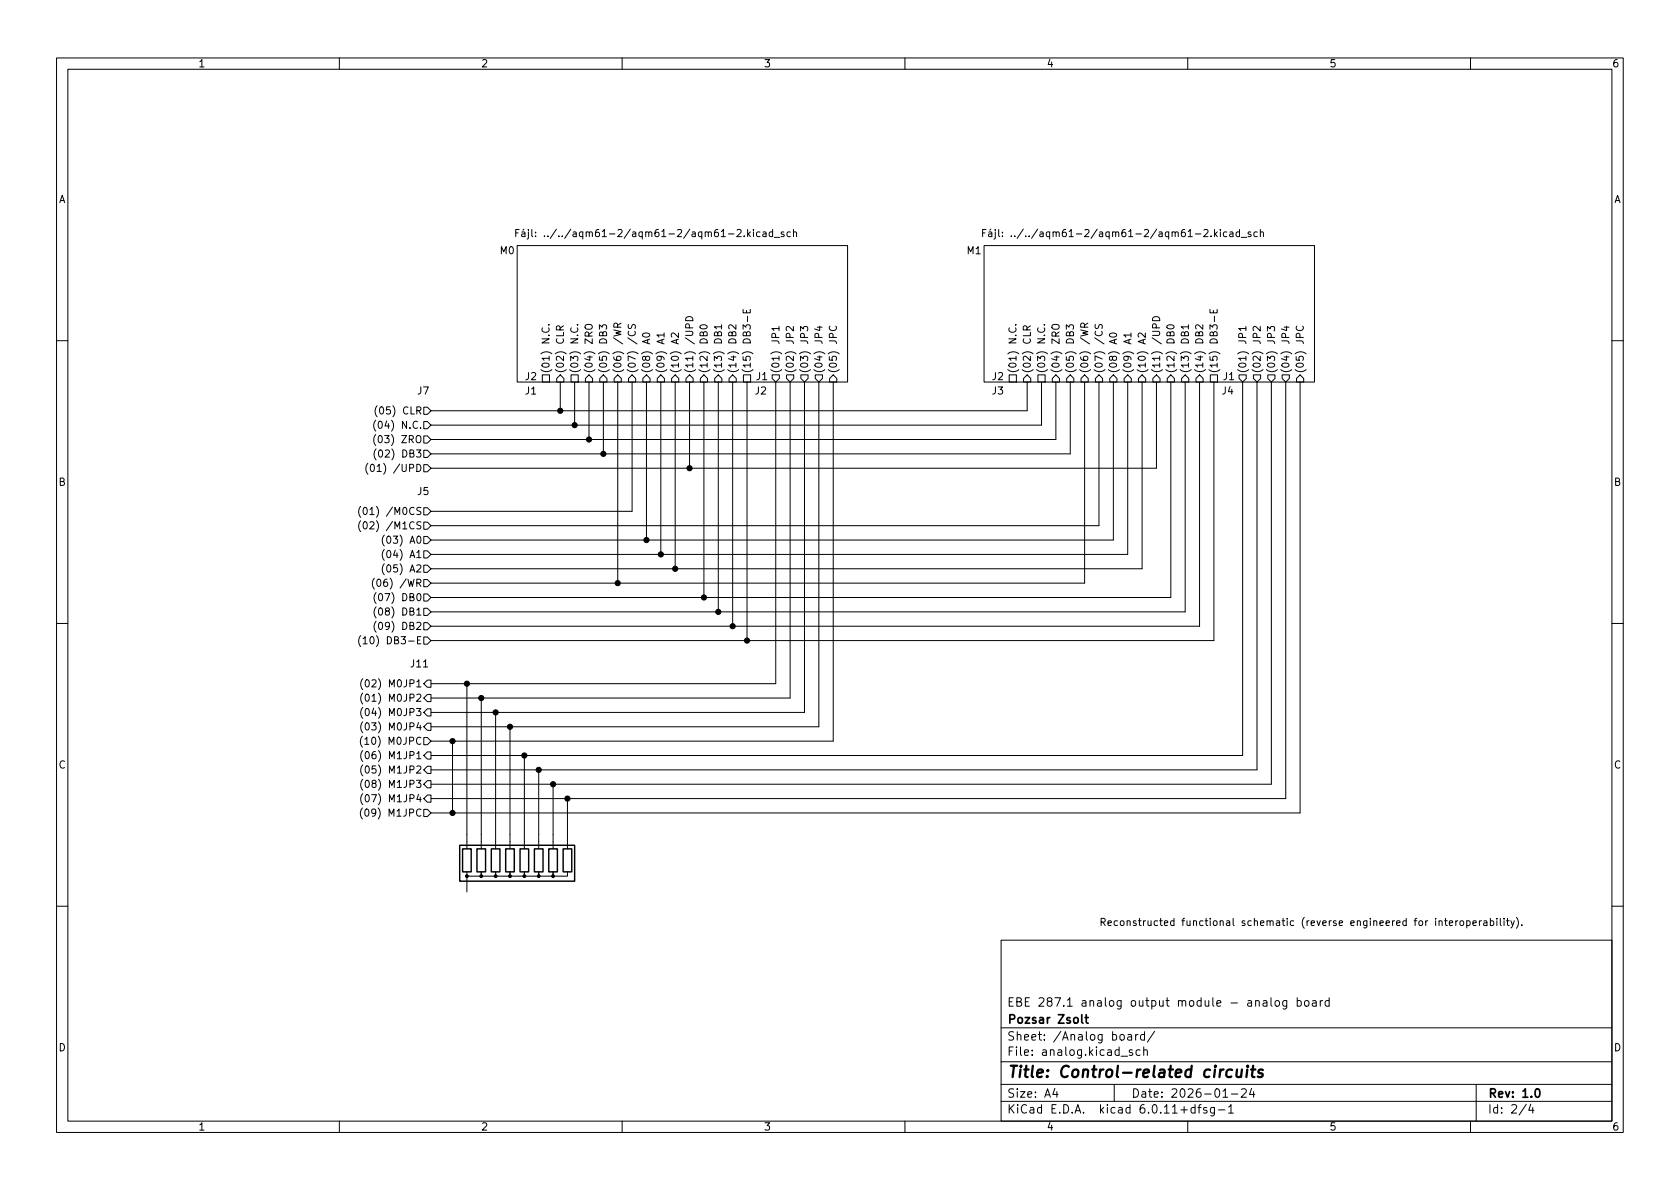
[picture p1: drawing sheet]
<svg xmlns="http://www.w3.org/2000/svg" width="297mm" height="210mm" viewBox="0 0 297 210" stroke-linecap="round" stroke-linejoin="round" font-family="sans-serif">
<g fill="none" stroke="#000" stroke-width=".18">
<path d="M10 10.2h277v190.1h-277zM12 12.2h273v186.1h-273zM60 10.2v2M110 10.2v2M160 10.2v2M210 10.2v2M260 10.2v2M91.2 41.2h.4M91.4 43.4h58.5v24.2h-58.5zM91.8 40.6h-.6v1.3M92.3 41.1h.5v.8M92.6 40.5l-.1 .2"/>
<path d="M92.8 41.3l-.4 .1-.2 .1 .2 .4 .4-.1M93.4 41v1.1l-.2 .2M93.4 40.6v.1M94 40.6v1.1l.2 .2M94.7 41.7v.2M94.7 41.1v.1M111.1 57.4v.5l.1 .1h.3l.3-.5 .3-.1 .2 .2v.5M121.4 56.1a.66 .66 0 0 1 .8-.1 .66 .66 0 0 1 .3 .7h-1.3zM130.3 40.7l.5-.1 .2 .3-.7 1h.7M131.4 54.7v.6h1.3v-.6M131.6 41.7v.2M132 54.9v.4"/>
<path d="M132.2 40.6v1.3M132.3 41.4l.4 .5M132.7 41l-.5 .5M133.2 40.6v.1M133.2 41v.9M134.4 41.1l-.4-.1-.2 .2 .1 .6h.5M134.9 41.1h.5l.1 .8M135.5 41.3l-.5 .1-.1 .1 .1 .4 .5-.1M136.6 41.1l-.4-.1-.2 .2 .1 .6h.5M136.6 40.6v1.3M136.9 42h1M138.6 41.1l-.3-.1-.2 .2 .1 .2 .4 .1v.3h-.5"/>
<path d="M139.7 41.1l-.3-.1-.3 .2 .2 .6h.4M140.3 41.1l.2-.1 .3 .1v.8M140.3 40.6v1.3M173.7 41.2h.5M174 43.4h58.4v24.2h-58.4zM174.3 40.6h-.6v1.3M174.8 41.1h.5l.1 .8M175.2 40.5l-.2 .2M175.4 41.3l-.5 .1-.1 .1 .1 .4 .5-.1M176 41v1.1l-.3 .2M176 40.6v.1M176.6 40.6v1.1l.2 .2"/>
<path d="M177.2 41.7v.2M177.2 41.1v.1M193.7 57.4l-.1 .5 .1 .1h.4l.2-.5 .3-.1 .3 .2-.1 .5M203.8 56.2a.68 .68 0 0 1 .8-.2 .68 .68 0 0 1 .4 .7h-1.2zM212.9 40.7l.4-.1 .3 .3-.8 1h.8M213.9 54.7v.6h1.3v-.6M214.1 41.7v.2M214.5 54.9v.4M214.7 40.6v1.3M214.9 41.4l.3 .5M215.2 41l-.5 .5M215.8 40.6v.1"/>
<path d="M215.8 41v.9M216.9 41.1l-.3-.1-.3 .2 .1 .6h.5M217.5 41.1h.4l.1 .8M218 41.3l-.4 .1-.2 .1 .2 .4 .4-.1M219.2 41.1l-.4-.1-.3 .2 .2 .6h.5M219.2 40.6v1.3M219.5 42h.9M221.1 41.1l-.3-.1-.1 .2v.2l.4 .1v.3h-.4M222.3 41.1l-.4-.1-.2 .2 .1 .6h.5M222.8 41.1l.2-.1 .3 .1 .1 .8M222.8 40.6v1.3M10 60.2h2"/>
<path d="M69.2 74.3a1.46 1.46 0 0 1 0 1.9M69.2 76.8a1.46 1.46 0 0 1 0 2M69.3 79.4a1.46 1.46 0 0 1 0 1.9M69.5 71.8a1.46 1.46 0 0 1 0 1.9M74.9 72h.7l.6 .6-.6 .7h-.7zM74.9 79.6h.7l.6 .7-.6 .6h-.7zM74.9 74.5h.7l.6 .7-.6 .6h-.7zM74.9 77.1h.7l.6 .6-.6 .7h-.7zM95.6 62.6a1.46 1.46 0 0 1 2 0M95.9 66.3h1.3v1.3h-1.3zM98.2 62.6a1.46 1.46 0 0 1 1.9 0M99.1 66.3l.6 .6v.7h-1.3v-.7z"/>
<path d="M99.1 67.6v5M100.7 62.6a1.46 1.46 0 0 1 2 0M101 66.3h1.2v1.3h-1.2zM101.6 67.6v7.6M103.3 62.6a1.46 1.46 0 0 1 1.9 0M104.1 66.3l.7 .6v.7h-1.3v-.7zM104.1 67.6v10.1M105.8 62.6a1.46 1.46 0 0 1 1.9 0M106.7 66.3l.6 .6v.7h-1.3v-.7zM106.7 67.6v12.7M108.3 62.6a1.46 1.46 0 0 1 2 0M109.2 66.3l.7 .6v.7h-1.3v-.7z"/>
<path d="M109.2 67.6v35.5M110.9 62.6a1.46 1.46 0 0 1 1.9 0M111.8 66.3l.6 .6v.7h-1.3v-.7zM111.8 67.6v22.8h-35.6M113.4 62.6a1.46 1.46 0 0 1 2 0M114.3 66.3l.6 .6v.7h-1.2v-.7zM114.3 67.6v27.9M116 62.6a1.46 1.46 0 0 1 1.9 0M116.8 66.3l.7 .6v.7h-1.3v-.7zM116.8 67.6v30.4M118.5 62.6a1.46 1.46 0 0 1 1.9 0M119.4 66.3l.6 .6v.7h-1.3v-.7z"/>
<path d="M119.4 67.6v33M121 62.6a1.46 1.46 0 0 1 2 0M121.9 66.3l.7 .6v.7h-1.3v-.7zM121.9 67.6v15.2M123.6 62.6a1.46 1.46 0 0 1 1.9 0M124.5 66.3l.6 .6v.7h-1.3v-.7zM124.5 67.6v38.1M126.1 62.6a1.46 1.46 0 0 1 2 0M127 66.3l.6 .6v.7h-1.2v-.7zM127 67.6v40.6M128.7 62.6a1.46 1.46 0 0 1 1.9 0M129.5 66.3l.7 .6v.7h-1.3v-.7z"/>
<path d="M129.5 67.6v43.1M131.2 62.6a1.46 1.46 0 0 1 1.9 0M131.4 66.3h1.3v1.3h-1.3zM132.1 67.6v45.7M136.3 62.6a1.46 1.46 0 0 1 1.9 0M136.5 66.3h1.3v.6l-.6 .7-.7-.7zM137.2 67.6v53.3h-61M138.8 62.6a1.46 1.46 0 0 1 2 0M139.1 66.3h1.2v.6l-.6 .7-.6-.7zM139.7 67.6v55.8h-63.5M141.4 62.6a1.46 1.46 0 0 1 1.9 0M141.6 66.3h1.3v.6l-.7 .7-.6-.7z"/>
<path d="M142.2 67.6v58.4h-66M143.9 62.6a1.46 1.46 0 0 1 1.9 0M144.1 66.3h1.3v.6l-.6 .7-.7-.7zM144.8 67.6v60.9h-68.6M146.4 62.6a1.46 1.46 0 0 1 2 0M147.3 66.3l.7 .6v.7h-1.3v-.7zM147.3 67.6v63.5h-71.1M178.2 62.6a1.46 1.46 0 0 1 1.9 0M178.4 66.3h1.3v1.3h-1.3zM180.7 62.6a1.46 1.46 0 0 1 2 0M181.6 66.3l.6 .6v.7h-1.2v-.7zM181.6 67.6v5h-105.4"/>
<path d="M183.3 62.6a1.46 1.46 0 0 1 1.9 0M183.5 66.3h1.3v1.3h-1.3zM184.1 67.6v7.6h-107.9M185.8 62.6a1.46 1.46 0 0 1 1.9 0M186.7 66.3l.6 .6v.7h-1.2v-.7zM186.7 67.6v10.1h-110.5M188.4 62.6a1.46 1.46 0 0 1 1.9 0M189.2 66.3l.7 .6v.7h-1.3v-.7zM189.2 67.6v12.7h-113M190.9 62.6a1.46 1.46 0 0 1 1.9 0M191.8 66.3l.6 .6v.7h-1.3v-.7zM191.8 67.6v35.5h-115.6"/>
<path d="M193.4 62.6a1.46 1.46 0 0 1 2 0M194.3 66.3l.6 .6v.7h-1.2v-.7zM194.3 67.6v25.4h-118.1M196 62.6a1.46 1.46 0 0 1 1.9 0M196.8 66.3l.7 .6v.7h-1.3v-.7zM196.8 67.6v27.9h-120.6M198.5 62.6a1.46 1.46 0 0 1 1.9 0M199.4 66.3l.6 .6v.7h-1.2v-.7zM199.4 67.6v30.4h-123.2M201.1 62.6a1.46 1.46 0 0 1 1.9 0M201.9 66.3l.7 .6v.7h-1.3v-.7zM201.9 67.6v33h-125.7"/>
<path d="M203.6 62.6a1.46 1.46 0 0 1 1.9 0M204.5 66.3l.6 .6v.7h-1.3v-.7zM204.5 67.6v15.2h-128.3M206.1 62.6a1.46 1.46 0 0 1 2 0M207 66.3l.6 .6v.7h-1.2v-.7zM207 67.6v38.1h-130.8M208.7 62.6a1.46 1.46 0 0 1 1.9 0M209.5 66.3l.7 .6v.7h-1.3v-.7zM209.5 67.6v40.6h-133.3M211.2 62.6a1.46 1.46 0 0 1 1.9 0M212.1 66.3l.6 .6v.7h-1.2v-.7zM212.1 67.6v43.1h-135.9"/>
<path d="M213.8 62.6a1.46 1.46 0 0 1 1.9 0M214 66.3h1.3v1.3h-1.3zM214.6 67.6v45.7h-138.4M218.8 62.6a1.46 1.46 0 0 1 2 0M219.1 66.3h1.2v.6l-.6 .7-.6-.7zM219.7 67.6v66h-143.5M221.4 62.6a1.46 1.46 0 0 1 1.9 0M221.6 66.3h1.3v.6l-.7 .7-.6-.7zM222.2 67.6v68.5h-146M223.9 62.6a1.46 1.46 0 0 1 1.9 0M224.2 66.3h1.2v.6l-.6 .7-.6-.7zM224.8 67.6v71.1h-148.6"/>
<path d="M226.5 62.6a1.46 1.46 0 0 1 1.9 0M226.7 66.3h1.3v.6l-.7 .7-.6-.7zM227.3 67.6v73.6h-151.1M229 62.6a1.46 1.46 0 0 1 1.9 0M229.9 66.3l.6 .6v.7h-1.3v-.7zM229.9 67.6v76.2h-153.7M285 60.2h2M66.6 92.1a1.46 1.46 0 0 1 0 1.9M66.6 89.5a1.46 1.46 0 0 1 0 2M67.8 81.9a1.46 1.46 0 0 1 0 2M70.7 99.7a1.46 1.46 0 0 1 0 1.9M70.7 97.2a1.46 1.46 0 0 1 0 1.9"/>
<path d="M70.7 94.6a1.46 1.46 0 0 1 0 2M73.7 82.1a.64 .64 0 0 1 .7 .6 .64 .64 0 0 1-.7 .7zM74.4 92.3h-.5l-.1 .1v.3l.5 .3 .1 .3-.2 .2h-.5M74.4 89.8l-.5-.1-.1 .1v.4l.5 .2 .1 .4-.2 .2-.5-.1M74.9 99.9h.7l.6 .7-.6 .6h-.7zM74.9 97.4h.7l.6 .6-.6 .7h-.7zM74.9 82.2h.7l.6 .6-.6 .6h-.7zM74.9 94.9h.7l.6 .6-.6 .6h-.7zM74.9 92.3h.7l.6 .7-.6 .6h-.7zM74.9 89.8h.7l.6 .6-.6 .7h-.7zM10 110.2h2M66.6 112.4a1.46 1.46 0 0 1 0 1.9"/>
<path d="M69 102.2a1.46 1.46 0 0 1 0 2M69.3 104.8a1.46 1.46 0 0 1 0 1.9M69.3 109.9a1.46 1.46 0 0 1 0 1.9M69.3 107.3a1.46 1.46 0 0 1 0 2M73.8 113.2h.4M74.4 112.6h-.6v1.3h.6M74.9 117.9h.7M74.9 105h.7l.6 .7-.6 .6h-.7zM74.9 110.1h.7l.6 .6-.6 .7h-.7zM74.9 102.5h.7l.6 .6-.6 .7h-.7zM74.9 107.6h.7l.6 .6-.6 .6h-.7zM74.9 112.6h.7l.6 .7-.6 .6h-.7z"/>
<path d="M285 110.2h2M66.9 130.2a1.46 1.46 0 0 1 0 1.9M66.9 125.1a1.46 1.46 0 0 1 0 1.9M66.9 127.6a1.46 1.46 0 0 1 0 2M66.9 120a1.46 1.46 0 0 1 0 2M66.9 122.6a1.46 1.46 0 0 1 0 1.9M66.9 132.7a1.46 1.46 0 0 1 0 2M66.9 137.8a1.46 1.46 0 0 1 0 1.9M66.9 135.3a1.46 1.46 0 0 1 0 1.9M73.7 121.5h.7M73.7 134.2h.7M74.9 130.4h.7l.6 .7-.6 .6h-.7z"/>
<path d="M75.6 125.3h.6v1.3h-.6l-.7-.6zM75.6 127.9h.6v1.3h-.6l-.7-.7zM75.6 120.3h.6v1.2h-.6l-.7-.6zM75.6 122.8h.6v1.3h-.6l-.7-.7zM75.6 133h.6v1.2h-.6l-.7-.6zM75.6 138h.6v1.3h-.6l-.7-.6zM75.6 135.5h.6v1.3h-.6l-.7-.7zM80 131.1v12.7M82.5 120.9v29.2M85.1 123.4v26.7M87.6 126v24.1M90.2 128.5v21.6"/>
<path d="M92.7 133.6v16.5M95.2 136.1v14M97.8 138.7v11.4M66.9 142.9a1.46 1.46 0 0 1 0 1.9M66.9 140.3a1.46 1.46 0 0 1 0 2M74.9 143.1h.7l.6 .7-.6 .6h-.7zM75.6 140.6h.6v1.3h-.6l-.7-.7zM82.5 154.2v.7h2.6v-.7v.7h2.5v-.7v.7h2.6v-.7v.7h2.5v-.7v.7h2.5v-.7v.7h2.6v-.7v.7h2.5v-.7M82.5 155.2v2.5M100.3 141.2v8.9M10 160.2h2M177 166.3h108v32h-108z"/>
<path d="M188.7 176.9l.4-.5v1.5M188.7 177.9h.9M198.2 176.9v1.2l-.3 .3h-.3M198.2 177l-.4-.1-.3 .3v.4l.1 .3h.6M205.9 163.2l.6-.1-.1-.2-.3-.1-.2 .2v.6h.5M206.1 176.9h.6M206.4 176.4v1.3l.3 .2M207.6 162.9l-.4-.1-.2 .3 .1 .5h.5M207.6 162.4v1.3M216.9 162.9h.5v.8M217.4 163.1l-.4 .1-.2 .2 .2 .3 .4-.1M217.6 177.4h1.2"/>
<path d="M218 162.4v1.1l.2 .2M228.7 162.9l-.3-.1-.3 .3 .2 .5h.4M229.4 177l.4-.1 .3 .3v.4l-.2 .3h-.5M229.4 176.4v1.5M236.8 163.2l.6-.1-.1-.2-.3-.1-.2 .2v.6h.5M248.6 162.9l-.3-.1-.3 .3 .1 .5h.5M248.6 162.4v1.3M253.8 162.4v.1M253.8 162.8v.9M267.1 162.8l.3 .9M267.7 162.8l-.4 1.2-.2 .1M268.1 162.2a1.46 1.46 0 0 1 0 2"/>
<path d="M269.1 163.5v.2M285 160.2h2M60 198.3v2M110 198.3v2M160 198.3v2M177 194.8h108M177 191.8h108M177 187.8h108M177 181.8h108M182.5 186.5v.1M182.5 185.7v.1M184.6 183.8v.1"/>
<path d="M184.6 183v.1M194.9 182.9v1.2l-.3 .3h-.4M194.9 183l-.5-.1-.3 .3v.4l.2 .3h.6M197 191.8v3M201.6 185.7l-.5-.1-.2 .3v.4l.1 .3h.6M202.2 185.8l.2-.2 .4 .1 .1 .9M202.2 185.1v1.5M204.1 182.4l-1.2 1.9M210 198.3v2M215.4 196.3h1.2M217.2 195.8l.4-.5v1.5M217.2 196.8h.9"/>
<path d="M217.7 193.5h1.2M219.5 192.7l.6-.2 .2 .2 .1 .3-1 1h1M221.3 192.5l-.4 1h1M221.6 193v1M260 198.3v2M261 191.8v6.5M270.6 195.3l-.3 1h.9M271 195.8v1"/>
</g>
<path d="M207.9 189.8l1-.2-.1-.4-.5-.1-.4 .3v1l.2 .1 .6-.1M210.6 189.2a.66 .66 0 0 0-1 .3v.6l.1 .3 .2 .1 .6-.1M210.7 188.5l-.2 2" fill="none" stroke="#000" stroke-width=".4"/>
<path d="M185.6 179.9l-.3 .1-.1 .2" fill="none" stroke="#000" stroke-width=".3"/>
<path d="M81.3 149.5h20.3v6.3h-20.3zM81.8 150.1h1.5v4.1h-1.5zM84.3 150.1h1.6v4.1h-1.6zM86.9 150.1h1.5v4.1h-1.5zM89.4 150.1h1.5v4.1h-1.5zM91.9 150.1h1.6v4.1h-1.6zM94.5 150.1h1.5v4.1h-1.5zM97 150.1h1.6v4.1h-1.6zM99.6 150.1h1.5v4.1h-1.5z" fill="none" stroke="#000" stroke-width=".25"/>
<g fill="#000" stroke="#000" stroke-width=".18">
<circle cx="99.1" cy="72.6" r=".46"/>
<circle cx="101.6" cy="75.2" r=".46"/>
<circle cx="104.1" cy="77.7" r=".46"/>
<circle cx="106.7" cy="80.3" r=".46"/>
<circle cx="114.3" cy="95.5" r=".46"/>
<circle cx="116.8" cy="98" r=".46"/>
<circle cx="121.9" cy="82.8" r=".46"/>
<circle cx="109.2" cy="103.1" r=".46"/>
<circle cx="119.4" cy="100.6" r=".46"/>
<circle cx="124.5" cy="105.7" r=".46"/>
<circle cx="127" cy="108.2" r=".46"/>
<circle cx="129.5" cy="110.7" r=".46"/>
<circle cx="132.1" cy="113.3" r=".46"/>
<circle cx="80" cy="131.1" r=".46"/>
<circle cx="82.5" cy="120.9" r=".46"/>
<circle cx="85.1" cy="123.4" r=".46"/>
<circle cx="87.6" cy="126" r=".46"/>
<circle cx="90.2" cy="128.5" r=".46"/>
<circle cx="92.7" cy="133.6" r=".46"/>
<circle cx="95.2" cy="136.1" r=".46"/>
<circle cx="97.8" cy="138.7" r=".46"/>
<circle cx="80" cy="143.8" r=".46"/>
<circle cx="82.5" cy="154.9" r=".25"/>
<circle cx="85.1" cy="154.9" r=".25"/>
<circle cx="87.6" cy="154.9" r=".25"/>
<circle cx="90.2" cy="154.9" r=".25"/>
<circle cx="92.7" cy="154.9" r=".25"/>
<circle cx="95.2" cy="154.9" r=".25"/>
<circle cx="97.8" cy="154.9" r=".25"/>
<circle cx="100.3" cy="141.2" r=".46"/>
</g>
<g font-size="2.8">
<text x="178" y="191.2">Title:</text>
<text x="187.3" y="191.2">Control-related</text>
<text x="213" y="191.2">circuits</text>
</g>
<g font-size="2.1">
<text x="178" y="178.5">EBE 287.1</text>
<text x="191.2" y="178.5">analog</text>
<text x="200.1" y="178.5">output</text>
<text x="208.5" y="178.5">module</text>
<text x="221.1" y="178.5">analog</text>
<text x="230" y="178.5">board</text>
<text x="178" y="184.5">Sheet:</text>
<text x="178" y="181.5">Pozsar</text>
<text x="186.2" y="184.5">/Analog</text>
<text x="187" y="181.5">Zsolt</text>
<text x="196.6" y="184.5">board/</text>
<text x="178" y="187.2">File:</text>
<text x="184.4" y="187.2">analog.kicad_sch</text>
<text x="178" y="197.4">KiCad</text>
<text x="178" y="194.6">Size:</text>
<text x="184.7" y="194.6">A4</text>
<text x="185.7" y="197.4">E.D.A.</text>
<text x="194.6" y="197.4">kicad</text>
<text x="200" y="194.6">Date:</text>
<text x="201.8" y="197.4">6.0.11+dfsg-1</text>
<text x="207" y="194.6">2026-01-24</text>
<text x="263" y="194.6">Rev:</text>
<text x="263" y="197.4">Id:</text>
<text x="267.1" y="197.4">2/4</text>
<text x="269.1" y="194.6">1.0</text>
</g>
<g font-size="1.8">
<text x="35" y="12.3">1</text>
<text x="85" y="12.3">2</text>
<text x="135" y="12.3">3</text>
<text x="185" y="12.3">4</text>
<text x="235" y="12.3">5</text>
<text x="285" y="12.3">6</text>
<text x="10.4" y="36.3">A</text>
<text x="285.4" y="36.3">A</text>
<text x="88.3" y="45.3">M0</text>
<text x="96" y="42.3">../../aqm61-2/aqm61-2/aqm61-2.kicad_sch</text>
<text x="170.8" y="45.3">M1</text>
<text x="178.6" y="42.3">../../aqm61-2/aqm61-2/aqm61-2.kicad_sch</text>
<text x="97.5" y="60.9" transform="rotate(-90 97.5 60.9)">N.C.</text>
<text x="100.1" y="60.9" transform="rotate(-90 100.1 60.9)">CLR</text>
<text x="102.6" y="60.9" transform="rotate(-90 102.6 60.9)">N.C.</text>
<text x="105.2" y="60.9" transform="rotate(-90 105.2 60.9)">ZRO</text>
<text x="107.7" y="60.9" transform="rotate(-90 107.7 60.9)">DB3</text>
<text x="110.2" y="60.9" transform="rotate(-90 110.2 60.9)">/WR</text>
<text x="112.8" y="60.9" transform="rotate(-90 112.8 60.9)">/CS</text>
<text x="115.3" y="60.9" transform="rotate(-90 115.3 60.9)">A0</text>
<text x="117.9" y="60.9" transform="rotate(-90 117.9 60.9)">A1</text>
<text x="120.4" y="60.9" transform="rotate(-90 120.4 60.9)">A2</text>
<text x="122.9" y="60.9" transform="rotate(-90 122.9 60.9)">/UPD</text>
<text x="125.5" y="60.9" transform="rotate(-90 125.5 60.9)">DB0</text>
<text x="128" y="60.9" transform="rotate(-90 128 60.9)">DB1</text>
<text x="130.6" y="60.9" transform="rotate(-90 130.6 60.9)">DB2</text>
<text x="133.1" y="60.9" transform="rotate(-90 133.1 60.9)">DB3-E</text>
<text x="138.2" y="60.9" transform="rotate(-90 138.2 60.9)">JP1</text>
<text x="140.7" y="60.9" transform="rotate(-90 140.7 60.9)">JP2</text>
<text x="143.3" y="60.9" transform="rotate(-90 143.3 60.9)">JP3</text>
<text x="145.8" y="60.9" transform="rotate(-90 145.8 60.9)">JP4</text>
<text x="148.3" y="60.9" transform="rotate(-90 148.3 60.9)">JPC</text>
<text x="180.1" y="60.9" transform="rotate(-90 180.1 60.9)">N.C.</text>
<text x="182.6" y="60.9" transform="rotate(-90 182.6 60.9)">CLR</text>
<text x="185.2" y="60.9" transform="rotate(-90 185.2 60.9)">N.C.</text>
<text x="187.7" y="60.9" transform="rotate(-90 187.7 60.9)">ZRO</text>
<text x="190.3" y="60.9" transform="rotate(-90 190.3 60.9)">DB3</text>
<text x="192.8" y="60.9" transform="rotate(-90 192.8 60.9)">/WR</text>
<text x="195.3" y="60.9" transform="rotate(-90 195.3 60.9)">/CS</text>
<text x="197.9" y="60.9" transform="rotate(-90 197.9 60.9)">A0</text>
<text x="200.4" y="60.9" transform="rotate(-90 200.4 60.9)">A1</text>
<text x="203" y="60.9" transform="rotate(-90 203 60.9)">A2</text>
<text x="205.5" y="60.9" transform="rotate(-90 205.5 60.9)">/UPD</text>
<text x="208" y="60.9" transform="rotate(-90 208 60.9)">DB0</text>
<text x="210.6" y="60.9" transform="rotate(-90 210.6 60.9)">DB1</text>
<text x="213.1" y="60.9" transform="rotate(-90 213.1 60.9)">DB2</text>
<text x="215.7" y="60.9" transform="rotate(-90 215.7 60.9)">DB3-E</text>
<text x="220.7" y="60.9" transform="rotate(-90 220.7 60.9)">JP1</text>
<text x="223.3" y="60.9" transform="rotate(-90 223.3 60.9)">JP2</text>
<text x="225.8" y="60.9" transform="rotate(-90 225.8 60.9)">JP3</text>
<text x="228.4" y="60.9" transform="rotate(-90 228.4 60.9)">JP4</text>
<text x="230.9" y="60.9" transform="rotate(-90 230.9 60.9)">JPC</text>
<text x="73.7" y="69.7">J7</text>
<text x="92.7" y="67.2">J2</text>
<text x="92.7" y="69.7">J1</text>
<text x="97.5" y="66.1" transform="rotate(-90 97.5 66.1)">(01)</text>
<text x="100.1" y="66.1" transform="rotate(-90 100.1 66.1)">(02)</text>
<text x="102.6" y="66.1" transform="rotate(-90 102.6 66.1)">(03)</text>
<text x="105.2" y="66.1" transform="rotate(-90 105.2 66.1)">(04)</text>
<text x="107.7" y="66.1" transform="rotate(-90 107.7 66.1)">(05)</text>
<text x="110.2" y="66.1" transform="rotate(-90 110.2 66.1)">(06)</text>
<text x="112.8" y="66.1" transform="rotate(-90 112.8 66.1)">(07)</text>
<text x="115.3" y="66.1" transform="rotate(-90 115.3 66.1)">(08)</text>
<text x="117.9" y="66.1" transform="rotate(-90 117.9 66.1)">(09)</text>
<text x="120.4" y="66.1" transform="rotate(-90 120.4 66.1)">(10)</text>
<text x="122.9" y="66.1" transform="rotate(-90 122.9 66.1)">(11)</text>
<text x="125.5" y="66.1" transform="rotate(-90 125.5 66.1)">(12)</text>
<text x="128" y="66.1" transform="rotate(-90 128 66.1)">(13)</text>
<text x="130.6" y="66.1" transform="rotate(-90 130.6 66.1)">(14)</text>
<text x="133.1" y="66.1" transform="rotate(-90 133.1 66.1)">(15)</text>
<text x="133.3" y="69.7">J2</text>
<text x="133.6" y="67.2">J1</text>
<text x="138.2" y="66.1" transform="rotate(-90 138.2 66.1)">(01)</text>
<text x="140.7" y="66.1" transform="rotate(-90 140.7 66.1)">(02)</text>
<text x="143.3" y="66.1" transform="rotate(-90 143.3 66.1)">(03)</text>
<text x="145.8" y="66.1" transform="rotate(-90 145.8 66.1)">(04)</text>
<text x="148.3" y="66.1" transform="rotate(-90 148.3 66.1)">(05)</text>
<text x="175.3" y="69.7">J3</text>
<text x="175.3" y="67.2">J2</text>
<text x="180.1" y="66.1" transform="rotate(-90 180.1 66.1)">(01)</text>
<text x="182.6" y="66.1" transform="rotate(-90 182.6 66.1)">(02)</text>
<text x="185.2" y="66.1" transform="rotate(-90 185.2 66.1)">(03)</text>
<text x="187.7" y="66.1" transform="rotate(-90 187.7 66.1)">(04)</text>
<text x="190.3" y="66.1" transform="rotate(-90 190.3 66.1)">(05)</text>
<text x="192.8" y="66.1" transform="rotate(-90 192.8 66.1)">(06)</text>
<text x="195.3" y="66.1" transform="rotate(-90 195.3 66.1)">(07)</text>
<text x="197.9" y="66.1" transform="rotate(-90 197.9 66.1)">(08)</text>
<text x="200.4" y="66.1" transform="rotate(-90 200.4 66.1)">(09)</text>
<text x="203" y="66.1" transform="rotate(-90 203 66.1)">(10)</text>
<text x="205.5" y="66.1" transform="rotate(-90 205.5 66.1)">(11)</text>
<text x="208" y="66.1" transform="rotate(-90 208 66.1)">(12)</text>
<text x="210.6" y="66.1" transform="rotate(-90 210.6 66.1)">(13)</text>
<text x="213.1" y="66.1" transform="rotate(-90 213.1 66.1)">(14)</text>
<text x="215.7" y="66.1" transform="rotate(-90 215.7 66.1)">(15)</text>
<text x="215.9" y="69.7">J4</text>
<text x="216.1" y="67.2">J1</text>
<text x="220.7" y="66.1" transform="rotate(-90 220.7 66.1)">(01)</text>
<text x="223.3" y="66.1" transform="rotate(-90 223.3 66.1)">(02)</text>
<text x="225.8" y="66.1" transform="rotate(-90 225.8 66.1)">(03)</text>
<text x="228.4" y="66.1" transform="rotate(-90 228.4 66.1)">(04)</text>
<text x="230.9" y="66.1" transform="rotate(-90 230.9 66.1)">(05)</text>
<text x="65.7" y="76.2">(04)</text>
<text x="65.9" y="73.7">(05)</text>
<text x="70.9" y="76.2">N.C.</text>
<text x="71.2" y="73.7">CLR</text>
<text x="64.3" y="83.8">(01)</text>
<text x="65.7" y="78.7">(03)</text>
<text x="65.8" y="81.3">(02)</text>
<text x="69.5" y="83.8">/UPD</text>
<text x="70.9" y="78.7">ZRO</text>
<text x="71" y="81.3">DB3</text>
<text x="10.3" y="86.3">B</text>
<text x="73.7" y="87.5">J5</text>
<text x="285.3" y="86.3">B</text>
<text x="63" y="94">(02)</text>
<text x="63" y="91.4">(01)</text>
<text x="68.3" y="94">/M1CS</text>
<text x="68.3" y="91.4">/M0CS</text>
<text x="67.2" y="101.6">(05)</text>
<text x="67.2" y="99.1">(04)</text>
<text x="67.2" y="96.5">(03)</text>
<text x="72.4" y="101.6">A2</text>
<text x="72.4" y="99.1">A1</text>
<text x="72.4" y="96.5">A0</text>
<text x="65.5" y="104.1">(06)</text>
<text x="65.8" y="106.7">(07)</text>
<text x="70.7" y="104.1">/WR</text>
<text x="71" y="106.7">DB0</text>
<text x="65.8" y="111.8">(09)</text>
<text x="65.8" y="109.2">(08)</text>
<text x="71" y="111.8">DB2</text>
<text x="71" y="109.2">DB1</text>
<text x="63" y="114.3">(10)</text>
<text x="68.3" y="114.3">DB3-E</text>
<text x="72.4" y="118">J11</text>
<text x="63.4" y="121.9">(02)</text>
<text x="63.4" y="124.5">(01)</text>
<text x="68.6" y="121.9">M0JP1</text>
<text x="68.6" y="124.5">M0JP2</text>
<text x="63.4" y="127">(04)</text>
<text x="63.4" y="129.5">(03)</text>
<text x="68.6" y="127">M0JP3</text>
<text x="68.6" y="129.5">M0JP4</text>
<text x="10.3" y="136.3">C</text>
<text x="63.3" y="132.1">(10)</text>
<text x="63.4" y="134.6">(06)</text>
<text x="63.4" y="137.2">(05)</text>
<text x="68.6" y="132.1">M0JPC</text>
<text x="68.6" y="134.6">M1JP1</text>
<text x="68.6" y="137.2">M1JP2</text>
<text x="285.3" y="136.3">C</text>
<text x="63.4" y="139.7">(08)</text>
<text x="63.4" y="142.2">(07)</text>
<text x="68.6" y="139.7">M1JP3</text>
<text x="68.6" y="142.2">M1JP4</text>
<text x="63.3" y="144.8">(09)</text>
<text x="68.6" y="144.8">M1JPC</text>
<text x="194.3" y="163.7">Reconstructed</text>
<text x="208.9" y="163.7">functional</text>
<text x="219.6" y="163.7">schematic</text>
<text x="230.3" y="163.7">(reverse</text>
<text x="239.1" y="163.7">engineered</text>
<text x="250.6" y="163.7">for</text>
<text x="254.4" y="163.7">interoperability).</text>
<text x="10.3" y="186.3">D</text>
<text x="285.3" y="186.3">D</text>
<text x="35" y="200.3">1</text>
<text x="85" y="200.3">2</text>
<text x="135" y="200.3">3</text>
<text x="185" y="200.3">4</text>
<text x="235" y="200.3">5</text>
<text x="285" y="200.3">6</text>
</g>
</svg>
